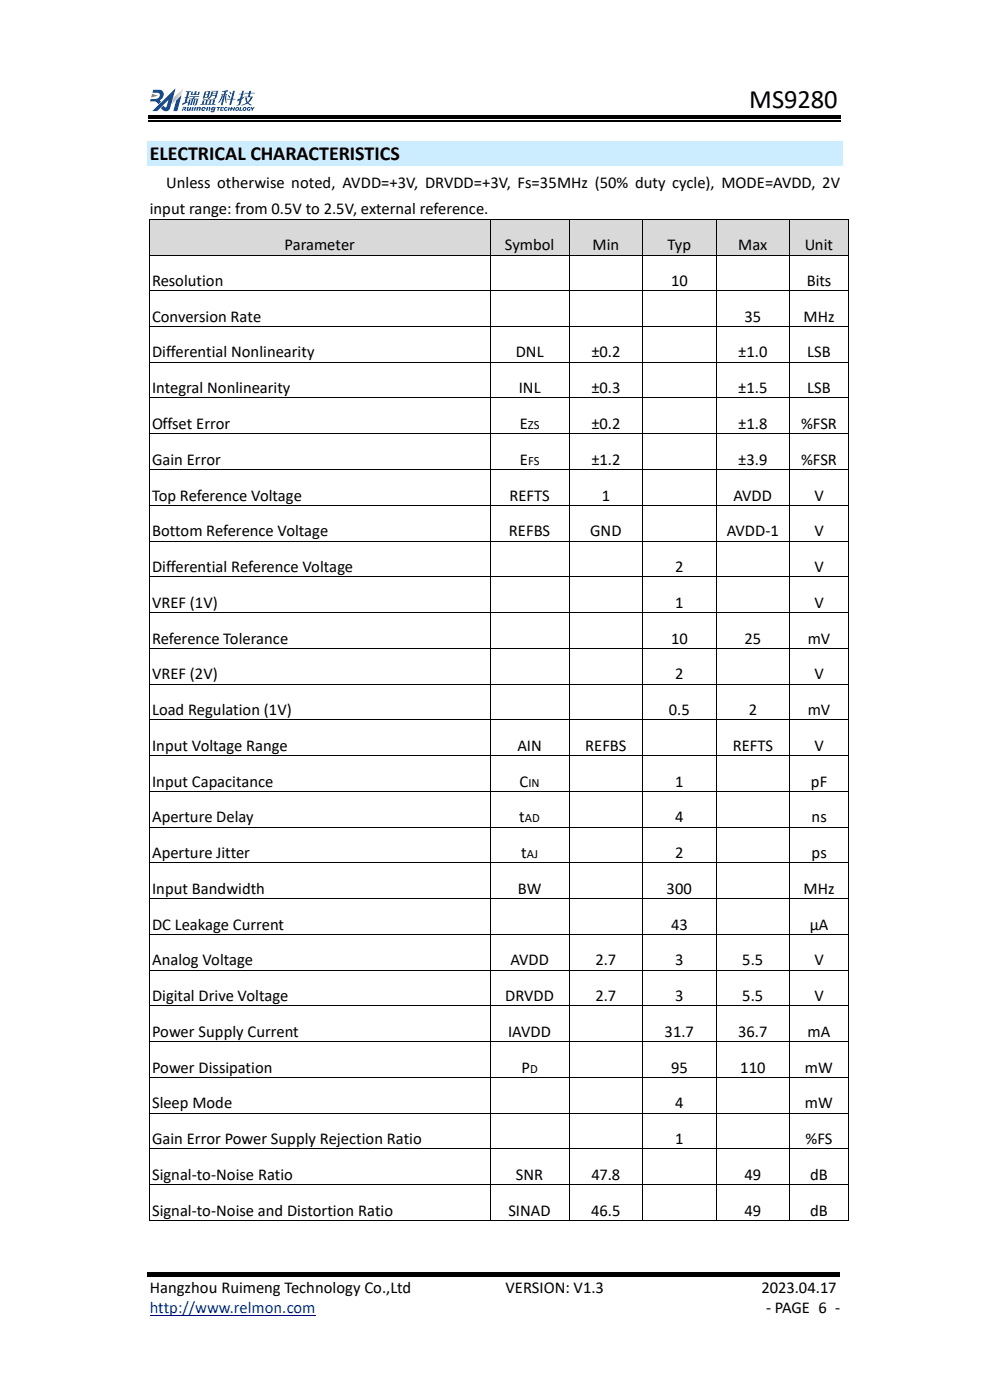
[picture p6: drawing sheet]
<svg xmlns="http://www.w3.org/2000/svg" width="210mm" height="297mm" viewBox="0 0 210 297" stroke-linecap="round" stroke-linejoin="round" font-family="sans-serif">
<path d="M31.5 25.6h49.6" fill="none" stroke="#000" stroke-width=".25"/>
<path d="M31.5 24.5h49.6v.7h-49.6z" fill-rule="evenodd" fill="#000"/>
<path d="M81.1 24.4l97.2 .1z" fill-rule="evenodd" fill="#fff"/>
<g fill="#000">
<path d="M80.8 24.5h1.3v.7h-1.3z" fill-rule="evenodd"/>
<path d="M80.8 25.5h1.3v.2h-1.3z" fill-rule="evenodd"/>
<path d="M82.1 24.5h96.2v.7h-96.2z" fill-rule="evenodd"/>
<path d="M31.2 269.9h146.8v.5h-146.8z" fill-rule="evenodd"/>
</g>
<path d="M82.1 25.6h96.2M31.2 270.8h146.8" fill="none" stroke="#000" stroke-width=".25"/>
<path d="M31.8 279.1h35.1" fill="none" stroke="#00f" stroke-width=".21"/>
<g fill="#004ea2">
<path d="M32.3 23.6l4.9-4.9-.9 3.4a1.58 1.58 0 0 1-.9 1.5 1.48 1.48 0 0 1-1.3-.7l.6-.5 .3 .3 .3 .1 .4-1.6-1.7 1.7a1.33 1.33 0 0 1-1.7 .7z" fill-rule="evenodd"/>
<path d="M32.5 19h.7a1.15 1.15 0 0 1 1.5 .8 1.15 1.15 0 0 1-.9 1.5l.4 .3-.6 .5a1.25 1.25 0 0 0-1.6-.6h-.2l.2-.5h.7a.84 .84 0 0 0 .9-.3 .84 .84 0 0 0 .1-1h-1.4z" fill-rule="evenodd"/>
<path d="M37.4 21.3l1.1-1.1-.9 3.4h-.8z" fill-rule="evenodd"/>
<path d="M52 19.7h.8l.1-.4h.4l-.1 .4h.8l-.2 .1a.55 .55 0 0 0-.7 0 .55 .55 0 0 0-.1 .7h.7l-1 1.3 .7 .5-.1 .1-.8-.4-1.3 .4v-.2l1.1-.4-.3-1.1h.4l.1 .9 .7-1h-1.3v-.1a.56 .56 0 0 0 .7 0 .56 .56 0 0 0 .2-.7h-.9z" fill-rule="evenodd"/>
<path d="M51.4 19.3h.4l-.2 .6 .4 .1a.68 .68 0 0 0-.6 .7l.4-.1-.1 .2a.88 .88 0 0 0-.6 1 .56 .56 0 0 1-.9 .5l.3-.1 .3-1-.5 .3a.6 .6 0 0 1 .6-.7l.3-.8h-.5l.1-.1a.49 .49 0 0 0 .5-.1 .49 .49 0 0 0 .1-.5z" fill-rule="evenodd"/>
<path d="M44.9 21.3l-.3 .8h.4l.2-.9zM44.1 21.3l-.2 .8h.4l.2-.9zM43.1 21.1h2.5l-.2 1h.3v.1h-3.2l.3-.1 .2-.8h.4l-.2 .8h.3l.3-.9h-.8z" fill-rule="evenodd"/>
<path d="M45.1 19.9l-.1 .3h.7l.1-.4zM44.9 19.3h1.4l-.4 1.5-.4 .2-.3-.1a.47 .47 0 0 0 .4-.6h-.6l-.6 .6-.2 .1-.1-.1 .4-.4 .4-1h.3v.2a.41 .41 0 0 0 .5 .1 .41 .41 0 0 0 .2-.4h-1z" fill-rule="evenodd"/>
<path d="M43.6 20.1l-.2 .5h.5l.2-.6zM43.4 19.3h1.2l-.4 1.4h-.8v.2h-.4l.4-1.4h.3l-.1 .4a.41 .41 0 0 0 .5 0 .41 .41 0 0 0 .1-.5h-.8z" fill-rule="evenodd"/>
</g>
<path d="M32.3 19.9l1.2 .4-1.4 .4z" fill-rule="evenodd" fill="#ec661b"/>
<g fill="#004ea2">
<path d="M40.2 20.5l2.1-.1-.1 .2h-.7l-.5 .3h1.1l-.1 .1a1.36 1.36 0 0 1-.6 1.4l-.2-.1 .2-.1 .3-1.2-.2 .1-.3 1.2h-.3l.2-1.3-.4 1.3h-.4l.4-1.3h-.6l.1-.1a.68 .68 0 0 0 .9-.3h-.9z" fill-rule="evenodd"/>
<path d="M39.4 19.3h1.1l-.3 .2-.3 1.1h.2l-.3 .2-.2 .8 .3-.1v.2l-1.3 .6a.52 .52 0 0 1 .6-.6l.2-1h-.3l.1-.1h.3l.3-1.1h-.4z" fill-rule="evenodd"/>
<path d="M40.7 19.4h.3l-.2 .6h.3l.3-.6h.3l-.1 .6a.39 .39 0 0 0 .4-.1 .39 .39 0 0 0 .1-.4h.3l-.2 .6h-1.7z" fill-rule="evenodd"/>
<path d="M40.1 21.1h.4l-.4 1.3h-.3z" fill-rule="evenodd"/>
<path d="M45.1 23.1a.16 .16 0 0 0 .3 0 .16 .16 0 0 0-.3 0zM44.9 22.8l.9-.1a.93 .93 0 0 1-1 1.1l-.1-.3 .4 .1 .2-.2a.31 .31 0 0 1-.5 0 .31 .31 0 0 1 0-.5z" fill-rule="evenodd"/>
<path d="M41.7 22.8h.4a.28 .28 0 0 1 .5 0 .28 .28 0 0 1-.1 .4l-.1 .3h-.3l.1-.6-.3 .6h-.3z" fill-rule="evenodd"/>
<path d="M39.7 22.7h.4l-.1 .6 .3-.6h.3l-.2 .8h-.3v-.1a.3 .3 0 0 1-.4 .1 .3 .3 0 0 1 0-.5z" fill-rule="evenodd"/>
<path d="M42.9 22.8h.7v.3l-.6 .1 .3-.2-.1-.1-.2 .3 .1 .1h.5a.43 .43 0 0 1-.7 .2 .43 .43 0 0 1 0-.7z" fill-rule="evenodd"/>
<path d="M38.8 22.7l.7 .1-.1 .3-.1 .1 .2 .3h-.3l-.2-.3-.4 .3a.48 .48 0 0 1 .2-.5 .48 .48 0 0 1 .5 0l-.6-.1z" fill-rule="evenodd"/>
<path d="M48.5 22.7h.2v.3h.1l.2-.3h.3l-.2 .8h-.3l.1-.3h-.1h-.2v.3h-.3z" fill-rule="evenodd"/>
<path d="M50.1 23.1a.21 .21 0 0 0 .4 0 .21 .21 0 0 0-.4 0zM49.9 23.1a.43 .43 0 0 1 .8 0 .43 .43 0 0 1-.8 0z" fill-rule="evenodd"/>
<path d="M51.7 23.1a.21 .21 0 0 0 .4 0 .21 .21 0 0 0-.4 0zM51.4 23.1a.45 .45 0 0 1 .9 0 .45 .45 0 0 1-.9 0z" fill-rule="evenodd"/>
<path d="M52.4 22.9l.3-.2 .4 .1 .1 .2-.5-.1v.4l.2-.1h-.3l.6-.2a.41 .41 0 0 1-.5 .5 .41 .41 0 0 1-.3-.6z" fill-rule="evenodd"/>
<path d="M46.9 22.7h.6v.2a.28 .28 0 0 0-.4 0 .28 .28 0 0 0-.1 .3l.5-.2-.1 .2h-.4v.1h.4l-.1 .2h-.6z" fill-rule="evenodd"/>
<path d="M47.6 22.9l.5-.2 .2 .3-.4-.1-.1 .3 .1 .1 .4-.1a.39 .39 0 0 1-.6 .3 .39 .39 0 0 1-.1-.6z" fill-rule="evenodd"/>
<path d="M53.2 22.7h.2l.2 .3 .2-.3h.2l-.4 .8h-.3l.1-.3z" fill-rule="evenodd"/>
<path d="M46 22.7h.8l-.1 .2h-.2l-.2 .6h-.2l.1-.6h-.2z" fill-rule="evenodd"/>
<path d="M49.3 22.7l.2 .5 .1-.5h.3l-.3 .8a.36 .36 0 0 1-.3-.5z" fill-rule="evenodd"/>
<path d="M50.9 22.7h.3l-.2 .6h.4v.2h-.7z" fill-rule="evenodd"/>
<path d="M44.3 22.8h.3a.52 .52 0 0 1-.4 .7z" fill-rule="evenodd"/>
<path d="M40.8 22.7h.3l-.2 .8h-.3z" fill-rule="evenodd"/>
<path d="M43.9 22.7h.3l-.2 .8h-.3z" fill-rule="evenodd"/>
<path d="M41.3 22.7h.3l-.2 .8h-.3z" fill-rule="evenodd"/>
<path d="M47.1 19.4l1.2-.3 .1 .3a.49 .49 0 0 0-.6 .6h.5l-.1 .1h-.4l-.6 2.2h-.4l.6-2.2h-.5l.1-.1a.39 .39 0 0 0 .5 0 .39 .39 0 0 0 0-.5h-.4z" fill-rule="evenodd"/>
<path d="M49.5 19.3h.3l-.4 1.7h.5v.1a.57 .57 0 0 0-.7 .6l-.2 .6h-.4l.4-1.2h-.9v-.1h.9z" fill-rule="evenodd"/>
<path d="M47 20.2h.3l-.4 1a.61 .61 0 0 1-.6 .6z" fill-rule="evenodd"/>
<path d="M47.8 20.2h.3v1.7h-.2l-.1-.8z" fill-rule="evenodd"/>
<path d="M48.4 20.3l.1-.1 .4 .4-.2 .2z" fill-rule="evenodd"/>
<path d="M48.7 19.4l.4 .4-.2 .2-.3-.5z" fill-rule="evenodd"/>
</g>
<g fill="#ec661b">
<path d="M36.8 20.8l2.1-2.1-2.1 2.2z" fill-rule="evenodd"/>
<path d="M36.7 21.1l2.1-2.1-2.1 2.2z" fill-rule="evenodd"/>
<path d="M36.7 21.4l2-2.1-2.1 2.2z" fill-rule="evenodd"/>
<path d="M36.6 21.6l2.1-2-2.2 2.2z" fill-rule="evenodd"/>
<path d="M36.5 21.9l2.1-2-2.1 2.2z" fill-rule="evenodd"/>
</g>
<path d="M31.3 30h147.5v5.1h-147.5z" fill-rule="evenodd" fill="#ccecff"/>
<g fill="#d9d9d9">
<path d="M31.8 46.6h72.1v7.4h-72.1z" fill-rule="evenodd"/>
<path d="M32.3 46.6h71.2v7.4h-71.2z" fill-rule="evenodd"/>
<path d="M104 46.6h16.7v7.4h-16.7z" fill-rule="evenodd"/>
<path d="M104.5 46.6h15.8v7.4h-15.8z" fill-rule="evenodd"/>
<path d="M120.8 46.6h15.5v7.4h-15.5z" fill-rule="evenodd"/>
<path d="M121.3 46.6h14.5v7.4h-14.5z" fill-rule="evenodd"/>
<path d="M136.3 46.6h15.5v7.4h-15.5z" fill-rule="evenodd"/>
<path d="M136.8 46.6h14.6v7.4h-14.6z" fill-rule="evenodd"/>
<path d="M151.9 46.6h15.6v7.4h-15.6z" fill-rule="evenodd"/>
<path d="M152.4 46.6h14.6v7.4h-14.6z" fill-rule="evenodd"/>
<path d="M167.5 46.6h12.5v7.4h-12.5z" fill-rule="evenodd"/>
<path d="M168 46.6h11.5v7.4h-11.5z" fill-rule="evenodd"/>
</g>
<g fill="#000">
<path d="M31.7 46.4h.1v.2h-.1z" fill-rule="evenodd"/>
<path d="M31.7 46.4h.1v.2h-.1z" fill-rule="evenodd"/>
<path d="M31.7 54h.1v.2h-.1z" fill-rule="evenodd"/>
<path d="M103.9 46.4h.2v.2h-.2z" fill-rule="evenodd"/>
<path d="M103.9 54h.2v.2h-.2z" fill-rule="evenodd"/>
<path d="M120.7 46.4h.1v.2h-.1z" fill-rule="evenodd"/>
<path d="M120.7 54h.1v.2h-.1z" fill-rule="evenodd"/>
<path d="M136.3 46.4h.1v.2h-.1z" fill-rule="evenodd"/>
<path d="M136.3 54h.1v.2h-.1z" fill-rule="evenodd"/>
<path d="M151.8 46.4h.2v.2h-.2z" fill-rule="evenodd"/>
<path d="M151.8 54h.2v.2h-.2z" fill-rule="evenodd"/>
<path d="M167.5 46.4h.1v.2h-.1z" fill-rule="evenodd"/>
<path d="M167.5 54h.1v.2h-.1z" fill-rule="evenodd"/>
<path d="M180 46.4h.1v.2h-.1z" fill-rule="evenodd"/>
<path d="M180 46.4h.1v.2h-.1z" fill-rule="evenodd"/>
<path d="M180 54h.1v.2h-.1z" fill-rule="evenodd"/>
<path d="M31.7 61.6h.1v.2h-.1z" fill-rule="evenodd"/>
<path d="M31.7 69.2h.1v.1h-.1z" fill-rule="evenodd"/>
<path d="M31.7 76.8h.1v.1h-.1z" fill-rule="evenodd"/>
<path d="M103.9 61.6h.2v.2h-.2z" fill-rule="evenodd"/>
<path d="M103.9 69.2h.2v.1h-.2z" fill-rule="evenodd"/>
<path d="M103.9 76.8h.2v.1h-.2z" fill-rule="evenodd"/>
<path d="M120.7 61.6h.1v.2h-.1z" fill-rule="evenodd"/>
<path d="M120.7 69.2h.1v.1h-.1z" fill-rule="evenodd"/>
<path d="M120.7 76.8h.1v.1h-.1z" fill-rule="evenodd"/>
<path d="M136.3 61.6h.1v.2h-.1z" fill-rule="evenodd"/>
<path d="M136.3 69.2h.1v.1h-.1z" fill-rule="evenodd"/>
<path d="M136.3 76.8h.1v.1h-.1z" fill-rule="evenodd"/>
<path d="M151.8 61.6h.2v.2h-.2z" fill-rule="evenodd"/>
<path d="M151.8 69.2h.2v.1h-.2z" fill-rule="evenodd"/>
<path d="M151.8 76.8h.2v.1h-.2z" fill-rule="evenodd"/>
<path d="M167.5 61.6h.1v.2h-.1z" fill-rule="evenodd"/>
<path d="M167.5 69.2h.1v.1h-.1z" fill-rule="evenodd"/>
<path d="M167.5 76.8h.1v.1h-.1z" fill-rule="evenodd"/>
<path d="M180 61.6h.1v.2h-.1z" fill-rule="evenodd"/>
<path d="M180 69.2h.1v.1h-.1z" fill-rule="evenodd"/>
<path d="M180 76.8h.1v.1h-.1z" fill-rule="evenodd"/>
<path d="M31.7 84.3h.1v.2h-.1z" fill-rule="evenodd"/>
<path d="M31.7 92h.1v.1h-.1z" fill-rule="evenodd"/>
<path d="M31.7 99.5h.1v.2h-.1z" fill-rule="evenodd"/>
<path d="M103.9 84.3h.2v.2h-.2z" fill-rule="evenodd"/>
<path d="M103.9 92h.2v.1h-.2z" fill-rule="evenodd"/>
<path d="M103.9 99.5h.2v.2h-.2z" fill-rule="evenodd"/>
<path d="M120.7 84.3h.1v.2h-.1z" fill-rule="evenodd"/>
<path d="M120.7 92h.1v.1h-.1z" fill-rule="evenodd"/>
<path d="M120.7 99.5h.1v.2h-.1z" fill-rule="evenodd"/>
<path d="M136.3 84.3h.1v.2h-.1z" fill-rule="evenodd"/>
<path d="M136.3 92h.1v.1h-.1z" fill-rule="evenodd"/>
<path d="M136.3 99.5h.1v.2h-.1z" fill-rule="evenodd"/>
<path d="M151.8 84.3h.2v.2h-.2z" fill-rule="evenodd"/>
<path d="M151.8 92h.2v.1h-.2z" fill-rule="evenodd"/>
<path d="M151.8 99.5h.2v.2h-.2z" fill-rule="evenodd"/>
<path d="M167.5 84.3h.1v.2h-.1z" fill-rule="evenodd"/>
<path d="M167.5 92h.1v.1h-.1z" fill-rule="evenodd"/>
<path d="M167.5 99.5h.1v.2h-.1z" fill-rule="evenodd"/>
<path d="M180 84.3h.1v.2h-.1z" fill-rule="evenodd"/>
<path d="M180 92h.1v.1h-.1z" fill-rule="evenodd"/>
<path d="M180 99.5h.1v.2h-.1z" fill-rule="evenodd"/>
<path d="M31.7 107.1h.1v.2h-.1z" fill-rule="evenodd"/>
<path d="M31.7 114.7h.1v.2h-.1z" fill-rule="evenodd"/>
<path d="M103.9 107.1h.2v.2h-.2z" fill-rule="evenodd"/>
<path d="M103.9 114.7h.2v.2h-.2z" fill-rule="evenodd"/>
<path d="M120.7 107.1h.1v.2h-.1z" fill-rule="evenodd"/>
<path d="M120.7 114.7h.1v.2h-.1z" fill-rule="evenodd"/>
<path d="M136.3 107.1h.1v.2h-.1z" fill-rule="evenodd"/>
<path d="M136.3 114.7h.1v.2h-.1z" fill-rule="evenodd"/>
<path d="M151.8 107.1h.2v.2h-.2z" fill-rule="evenodd"/>
<path d="M151.8 114.7h.2v.2h-.2z" fill-rule="evenodd"/>
<path d="M167.5 107.1h.1v.2h-.1z" fill-rule="evenodd"/>
<path d="M167.5 114.7h.1v.2h-.1z" fill-rule="evenodd"/>
<path d="M180 107.1h.1v.2h-.1z" fill-rule="evenodd"/>
<path d="M180 114.7h.1v.2h-.1z" fill-rule="evenodd"/>
<path d="M31.7 122.3h.1v.1h-.1z" fill-rule="evenodd"/>
<path d="M31.7 129.9h.1v.1h-.1z" fill-rule="evenodd"/>
<path d="M31.7 137.5h.1v.1h-.1z" fill-rule="evenodd"/>
<path d="M103.9 122.3h.2v.1h-.2z" fill-rule="evenodd"/>
<path d="M103.9 129.9h.2v.1h-.2z" fill-rule="evenodd"/>
<path d="M103.9 137.5h.2v.1h-.2z" fill-rule="evenodd"/>
<path d="M120.7 122.3h.1v.1h-.1z" fill-rule="evenodd"/>
<path d="M120.7 129.9h.1v.1h-.1z" fill-rule="evenodd"/>
<path d="M120.7 137.5h.1v.1h-.1z" fill-rule="evenodd"/>
<path d="M136.3 122.3h.1v.1h-.1z" fill-rule="evenodd"/>
<path d="M136.3 129.9h.1v.1h-.1z" fill-rule="evenodd"/>
<path d="M136.3 137.5h.1v.1h-.1z" fill-rule="evenodd"/>
<path d="M151.8 122.3h.2v.1h-.2z" fill-rule="evenodd"/>
<path d="M151.8 129.9h.2v.1h-.2z" fill-rule="evenodd"/>
<path d="M151.8 137.5h.2v.1h-.2z" fill-rule="evenodd"/>
<path d="M167.5 122.3h.1v.1h-.1z" fill-rule="evenodd"/>
<path d="M167.5 129.9h.1v.1h-.1z" fill-rule="evenodd"/>
<path d="M167.5 137.5h.1v.1h-.1z" fill-rule="evenodd"/>
<path d="M180 122.3h.1v.1h-.1z" fill-rule="evenodd"/>
<path d="M180 129.9h.1v.1h-.1z" fill-rule="evenodd"/>
<path d="M180 137.5h.1v.1h-.1z" fill-rule="evenodd"/>
<path d="M31.7 145.1h.1v.1h-.1z" fill-rule="evenodd"/>
<path d="M31.7 152.6h.1v.2h-.1z" fill-rule="evenodd"/>
<path d="M103.9 145.1h.2v.1h-.2z" fill-rule="evenodd"/>
<path d="M103.9 152.6h.2v.2h-.2z" fill-rule="evenodd"/>
<path d="M120.7 145.1h.1v.1h-.1z" fill-rule="evenodd"/>
<path d="M120.7 152.6h.1v.2h-.1z" fill-rule="evenodd"/>
<path d="M136.3 145.1h.1v.1h-.1z" fill-rule="evenodd"/>
<path d="M136.3 152.6h.1v.2h-.1z" fill-rule="evenodd"/>
<path d="M151.8 145.1h.2v.1h-.2z" fill-rule="evenodd"/>
<path d="M151.8 152.6h.2v.2h-.2z" fill-rule="evenodd"/>
<path d="M167.5 145.1h.1v.1h-.1z" fill-rule="evenodd"/>
<path d="M167.5 152.6h.1v.2h-.1z" fill-rule="evenodd"/>
<path d="M180 145.1h.1v.1h-.1z" fill-rule="evenodd"/>
<path d="M180 152.6h.1v.2h-.1z" fill-rule="evenodd"/>
<path d="M31.7 160.2h.1v.2h-.1z" fill-rule="evenodd"/>
<path d="M31.7 167.8h.1v.2h-.1z" fill-rule="evenodd"/>
<path d="M31.7 175.4h.1v.1h-.1z" fill-rule="evenodd"/>
<path d="M103.9 160.2h.2v.2h-.2z" fill-rule="evenodd"/>
<path d="M103.9 167.8h.2v.2h-.2z" fill-rule="evenodd"/>
<path d="M103.9 175.4h.2v.1h-.2z" fill-rule="evenodd"/>
<path d="M120.7 160.2h.1v.2h-.1z" fill-rule="evenodd"/>
<path d="M120.7 167.8h.1v.2h-.1z" fill-rule="evenodd"/>
<path d="M120.7 175.4h.1v.1h-.1z" fill-rule="evenodd"/>
<path d="M136.3 160.2h.1v.2h-.1z" fill-rule="evenodd"/>
<path d="M136.3 167.8h.1v.2h-.1z" fill-rule="evenodd"/>
<path d="M136.3 175.4h.1v.1h-.1z" fill-rule="evenodd"/>
<path d="M151.8 160.2h.2v.2h-.2z" fill-rule="evenodd"/>
<path d="M151.8 167.8h.2v.2h-.2z" fill-rule="evenodd"/>
<path d="M151.8 175.4h.2v.1h-.2z" fill-rule="evenodd"/>
<path d="M167.5 160.2h.1v.2h-.1z" fill-rule="evenodd"/>
<path d="M167.5 167.8h.1v.2h-.1z" fill-rule="evenodd"/>
<path d="M167.5 175.4h.1v.1h-.1z" fill-rule="evenodd"/>
<path d="M180 160.2h.1v.2h-.1z" fill-rule="evenodd"/>
<path d="M180 167.8h.1v.2h-.1z" fill-rule="evenodd"/>
<path d="M180 175.4h.1v.1h-.1z" fill-rule="evenodd"/>
<path d="M31.7 183h.1v.2h-.1z" fill-rule="evenodd"/>
<path d="M31.7 190.6h.1v.1h-.1z" fill-rule="evenodd"/>
<path d="M31.7 198.2h.1v.1h-.1z" fill-rule="evenodd"/>
<path d="M103.9 183h.2v.2h-.2z" fill-rule="evenodd"/>
<path d="M103.9 190.6h.2v.1h-.2z" fill-rule="evenodd"/>
<path d="M103.9 198.2h.2v.1h-.2z" fill-rule="evenodd"/>
<path d="M120.7 183h.1v.2h-.1z" fill-rule="evenodd"/>
<path d="M120.7 190.6h.1v.1h-.1z" fill-rule="evenodd"/>
<path d="M120.7 198.2h.1v.1h-.1z" fill-rule="evenodd"/>
<path d="M136.3 183h.1v.2h-.1z" fill-rule="evenodd"/>
<path d="M136.3 190.6h.1v.1h-.1z" fill-rule="evenodd"/>
<path d="M136.3 198.2h.1v.1h-.1z" fill-rule="evenodd"/>
<path d="M151.8 183h.2v.2h-.2z" fill-rule="evenodd"/>
<path d="M151.8 190.6h.2v.1h-.2z" fill-rule="evenodd"/>
<path d="M151.8 198.2h.2v.1h-.2z" fill-rule="evenodd"/>
<path d="M167.5 183h.1v.2h-.1z" fill-rule="evenodd"/>
<path d="M167.5 190.6h.1v.1h-.1z" fill-rule="evenodd"/>
<path d="M167.5 198.2h.1v.1h-.1z" fill-rule="evenodd"/>
<path d="M180 183h.1v.2h-.1z" fill-rule="evenodd"/>
<path d="M180 190.6h.1v.1h-.1z" fill-rule="evenodd"/>
<path d="M180 198.2h.1v.1h-.1z" fill-rule="evenodd"/>
<path d="M31.7 205.7h.1v.2h-.1z" fill-rule="evenodd"/>
<path d="M31.7 213.3h.1v.2h-.1z" fill-rule="evenodd"/>
<path d="M103.9 205.7h.2v.2h-.2z" fill-rule="evenodd"/>
<path d="M103.9 213.3h.2v.2h-.2z" fill-rule="evenodd"/>
<path d="M120.7 205.7h.1v.2h-.1z" fill-rule="evenodd"/>
<path d="M120.7 213.3h.1v.2h-.1z" fill-rule="evenodd"/>
<path d="M136.3 205.7h.1v.2h-.1z" fill-rule="evenodd"/>
<path d="M136.3 213.3h.1v.2h-.1z" fill-rule="evenodd"/>
<path d="M151.8 205.7h.2v.2h-.2z" fill-rule="evenodd"/>
<path d="M151.8 213.3h.2v.2h-.2z" fill-rule="evenodd"/>
<path d="M167.5 205.7h.1v.2h-.1z" fill-rule="evenodd"/>
<path d="M167.5 213.3h.1v.2h-.1z" fill-rule="evenodd"/>
<path d="M180 205.7h.1v.2h-.1z" fill-rule="evenodd"/>
<path d="M180 213.3h.1v.2h-.1z" fill-rule="evenodd"/>
<path d="M31.7 220.9h.1v.2h-.1z" fill-rule="evenodd"/>
<path d="M31.7 228.5h.1v.2h-.1z" fill-rule="evenodd"/>
<path d="M31.7 236.1h.1v.2h-.1z" fill-rule="evenodd"/>
<path d="M103.9 220.9h.2v.2h-.2z" fill-rule="evenodd"/>
<path d="M103.9 228.5h.2v.2h-.2z" fill-rule="evenodd"/>
<path d="M103.9 236.1h.2v.2h-.2z" fill-rule="evenodd"/>
<path d="M120.7 220.9h.1v.2h-.1z" fill-rule="evenodd"/>
<path d="M120.7 228.5h.1v.2h-.1z" fill-rule="evenodd"/>
<path d="M120.7 236.1h.1v.2h-.1z" fill-rule="evenodd"/>
<path d="M136.3 220.9h.1v.2h-.1z" fill-rule="evenodd"/>
<path d="M136.3 228.5h.1v.2h-.1z" fill-rule="evenodd"/>
<path d="M136.3 236.1h.1v.2h-.1z" fill-rule="evenodd"/>
<path d="M151.8 220.9h.2v.2h-.2z" fill-rule="evenodd"/>
<path d="M151.8 228.5h.2v.2h-.2z" fill-rule="evenodd"/>
<path d="M151.8 236.1h.2v.2h-.2z" fill-rule="evenodd"/>
<path d="M167.5 220.9h.1v.2h-.1z" fill-rule="evenodd"/>
<path d="M167.5 228.5h.1v.2h-.1z" fill-rule="evenodd"/>
<path d="M167.5 236.1h.1v.2h-.1z" fill-rule="evenodd"/>
<path d="M180 220.9h.1v.2h-.1z" fill-rule="evenodd"/>
<path d="M180 228.5h.1v.2h-.1z" fill-rule="evenodd"/>
<path d="M180 236.1h.1v.2h-.1z" fill-rule="evenodd"/>
<path d="M31.7 243.7h.1v.1h-.1z" fill-rule="evenodd"/>
<path d="M31.7 251.2h.1v.2h-.1z" fill-rule="evenodd"/>
<path d="M31.7 258.8h.1v.2h-.1z" fill-rule="evenodd"/>
<path d="M31.7 258.8h.1v.2h-.1z" fill-rule="evenodd"/>
<path d="M103.9 243.7h.2v.1h-.2z" fill-rule="evenodd"/>
<path d="M103.9 251.2h.2v.2h-.2z" fill-rule="evenodd"/>
<path d="M103.9 258.8h.2v.2h-.2z" fill-rule="evenodd"/>
<path d="M120.7 243.7h.1v.1h-.1z" fill-rule="evenodd"/>
<path d="M120.7 251.2h.1v.2h-.1z" fill-rule="evenodd"/>
<path d="M120.7 258.8h.1v.2h-.1z" fill-rule="evenodd"/>
<path d="M136.3 243.7h.1v.1h-.1z" fill-rule="evenodd"/>
<path d="M136.3 251.2h.1v.2h-.1z" fill-rule="evenodd"/>
<path d="M136.3 258.8h.1v.2h-.1z" fill-rule="evenodd"/>
<path d="M151.8 243.7h.2v.1h-.2z" fill-rule="evenodd"/>
<path d="M151.8 251.2h.2v.2h-.2z" fill-rule="evenodd"/>
<path d="M151.8 258.8h.2v.2h-.2z" fill-rule="evenodd"/>
<path d="M167.5 243.7h.1v.1h-.1z" fill-rule="evenodd"/>
<path d="M167.5 251.2h.1v.2h-.1z" fill-rule="evenodd"/>
<path d="M167.5 258.8h.1v.2h-.1z" fill-rule="evenodd"/>
<path d="M180 243.7h.1v.1h-.1z" fill-rule="evenodd"/>
<path d="M180 251.2h.1v.2h-.1z" fill-rule="evenodd"/>
<path d="M180 258.8h.1v.2h-.1z" fill-rule="evenodd"/>
<path d="M180 258.8h.1v.2h-.1z" fill-rule="evenodd"/>
</g>
<g fill="none" stroke="#000" stroke-width=".21">
<path d="M31.8 46.6v7.4M31.8 54.2v7.4M31.8 46.5h72.1M31.8 54.1h72.1M104 46.6v7.4M104 54.2v7.4M104.1 46.5h16.6M104.1 54.1h16.6M120.8 46.6v7.4M120.8 54.2v7.4M120.8 46.5h15.5M120.8 54.1h15.5"/>
<path d="M136.3 46.6v7.4M136.3 54.2v7.4M136.4 46.5h15.4M136.4 54.1h15.4M151.9 46.6v7.4M151.9 54.2v7.4M152 46.5h15.5M152 54.1h15.5M167.5 46.6v7.4M167.5 54.2v7.4M167.6 46.5h12.4M167.6 54.1h12.4"/>
<path d="M180 46.6v7.4M180 54.2v7.4M31.8 61.8v7.4M31.8 69.3v7.5M31.8 76.9v7.4M31.8 61.7h72.1M31.8 69.3h72.1M31.8 76.8h72.1M104 61.8v7.4M104 69.3v7.5M104 76.9v7.4M104.1 61.7h16.6"/>
<path d="M104.1 69.3h16.6M104.1 76.8h16.6M120.8 61.8v7.4M120.8 69.3v7.5M120.8 76.9v7.4M120.8 61.7h15.5M120.8 69.3h15.5M120.8 76.8h15.5M136.3 61.8v7.4M136.3 69.3v7.5M136.3 76.9v7.4M136.4 61.7h15.4"/>
<path d="M136.4 69.3h15.4M136.4 76.8h15.4M151.9 61.8v7.4M151.9 69.3v7.5M151.9 76.9v7.4M152 61.7h15.5M152 69.3h15.5M152 76.8h15.5M167.5 61.8v7.4M167.5 69.3v7.5M167.5 76.9v7.4M167.6 61.7h12.4"/>
<path d="M167.6 69.3h12.4M167.6 76.8h12.4M180 61.8v7.4M180 69.3v7.5M180 76.9v7.4M31.8 84.5v7.5M31.8 92.1v7.4M31.8 99.7v7.4M31.8 84.4h72.1M31.8 92.1h72.1M31.8 99.6h72.1M104 84.5v7.5"/>
<path d="M104 92.1v7.4M104 99.7v7.4M104.1 84.4h16.6M104.1 92.1h16.6M104.1 99.6h16.6M120.8 84.5v7.5M120.8 92.1v7.4M120.8 99.7v7.4M120.8 84.4h15.5M120.8 92.1h15.5M120.8 99.6h15.5M136.3 84.5v7.5"/>
<path d="M136.3 92.1v7.4M136.3 99.7v7.4M136.4 84.4h15.4M136.4 92.1h15.4M136.4 99.6h15.4M151.9 84.5v7.5M151.9 92.1v7.4M151.9 99.7v7.4M152 84.4h15.5M152 92.1h15.5M152 99.6h15.5M167.5 84.5v7.5"/>
<path d="M167.5 92.1v7.4M167.5 99.7v7.4M167.6 84.4h12.4M167.6 92.1h12.4M167.6 99.6h12.4M180 84.5v7.5M180 92.1v7.4M180 99.7v7.4M31.8 107.3v7.4M31.8 114.9v7.4M31.8 107.2h72.1M31.8 114.8h72.1"/>
<path d="M104 107.3v7.4M104 114.9v7.4M104.1 107.2h16.6M104.1 114.8h16.6M120.8 107.3v7.4M120.8 114.9v7.4M120.8 107.2h15.5M120.8 114.8h15.5M136.3 107.3v7.4M136.3 114.9v7.4M136.4 107.2h15.4M136.4 114.8h15.4"/>
<path d="M151.9 107.3v7.4M151.9 114.9v7.4M152 107.2h15.5M152 114.8h15.5M167.5 107.3v7.4M167.5 114.9v7.4M167.6 107.2h12.4M167.6 114.8h12.4M180 107.3v7.4M180 114.9v7.4M31.8 122.4v7.5M31.8 130v7.5"/>
<path d="M31.8 137.6v7.5M31.8 122.4h72.1M31.8 129.9h72.1M31.8 137.6h72.1M104 122.4v7.5M104 130v7.5M104 137.6v7.5M104.1 122.4h16.6M104.1 129.9h16.6M104.1 137.6h16.6M120.8 122.4v7.5M120.8 130v7.5"/>
<path d="M120.8 137.6v7.5M120.8 122.4h15.5M120.8 129.9h15.5M120.8 137.6h15.5M136.3 122.4v7.5M136.3 130v7.5M136.3 137.6v7.5M136.4 122.4h15.4M136.4 129.9h15.4M136.4 137.6h15.4M151.9 122.4v7.5M151.9 130v7.5"/>
<path d="M151.9 137.6v7.5M152 122.4h15.5M152 129.9h15.5M152 137.6h15.5M167.5 122.4v7.5M167.5 130v7.5M167.5 137.6v7.5M167.6 122.4h12.4M167.6 129.9h12.4M167.6 137.6h12.4M180 122.4v7.5M180 130v7.5"/>
<path d="M180 137.6v7.5M31.8 145.2v7.4M31.8 152.8v7.4M31.8 145.1h72.1M31.8 152.7h72.1M104 145.2v7.4M104 152.8v7.4M104.1 145.1h16.6M104.1 152.7h16.6M120.8 145.2v7.4M120.8 152.8v7.4M120.8 145.1h15.5"/>
<path d="M120.8 152.7h15.5M136.3 145.2v7.4M136.3 152.8v7.4M136.4 145.1h15.4M136.4 152.7h15.4M151.9 145.2v7.4M151.9 152.8v7.4M152 145.1h15.5M152 152.7h15.5M167.5 145.2v7.4M167.5 152.8v7.4M167.6 145.1h12.4"/>
<path d="M167.6 152.7h12.4M180 145.2v7.4M180 152.8v7.4M31.8 160.4v7.4M31.8 168v7.4M31.8 175.5v7.5M31.8 160.3h72.1M31.8 167.9h72.1M31.8 175.5h72.1M104 160.4v7.4M104 168v7.4M104 175.5v7.5"/>
<path d="M104.1 160.3h16.6M104.1 167.9h16.6M104.1 175.5h16.6M120.8 160.4v7.4M120.8 168v7.4M120.8 175.5v7.5M120.8 160.3h15.5M120.8 167.9h15.5M120.8 175.5h15.5M136.3 160.4v7.4M136.3 168v7.4M136.3 175.5v7.5"/>
<path d="M136.4 160.3h15.4M136.4 167.9h15.4M136.4 175.5h15.4M151.9 160.4v7.4M151.9 168v7.4M151.9 175.5v7.5M152 160.3h15.5M152 167.9h15.5M152 175.5h15.5M167.5 160.4v7.4M167.5 168v7.4M167.5 175.5v7.5"/>
<path d="M167.6 160.3h12.4M167.6 167.9h12.4M167.6 175.5h12.4M180 160.4v7.4M180 168v7.4M180 175.5v7.5M31.8 183.2v7.4M31.8 190.7v7.5M31.8 198.3v7.4M31.8 183.1h72.1M31.8 190.7h72.1M31.8 198.2h72.1"/>
<path d="M104 183.2v7.4M104 190.7v7.5M104 198.3v7.4M104.1 183.1h16.6M104.1 190.7h16.6M104.1 198.2h16.6M120.8 183.2v7.4M120.8 190.7v7.5M120.8 198.3v7.4M120.8 183.1h15.5M120.8 190.7h15.5M120.8 198.2h15.5"/>
<path d="M136.3 183.2v7.4M136.3 190.7v7.5M136.3 198.3v7.4M136.4 183.1h15.4M136.4 190.7h15.4M136.4 198.2h15.4M151.9 183.2v7.4M151.9 190.7v7.5M151.9 198.3v7.4M152 183.1h15.5M152 190.7h15.5M152 198.2h15.5"/>
<path d="M167.5 183.2v7.4M167.5 190.7v7.5M167.5 198.3v7.4M167.6 183.1h12.4M167.6 190.7h12.4M167.6 198.2h12.4M180 183.2v7.4M180 190.7v7.5M180 198.3v7.4M31.8 205.9v7.4M31.8 213.5v7.4M31.8 205.8h72.1"/>
<path d="M31.8 213.4h72.1M104 205.9v7.4M104 213.5v7.4M104.1 205.8h16.6M104.1 213.4h16.6M120.8 205.9v7.4M120.8 213.5v7.4M120.8 205.8h15.5M120.8 213.4h15.5M136.3 205.9v7.4M136.3 213.5v7.4M136.4 205.8h15.4"/>
<path d="M136.4 213.4h15.4M151.9 205.9v7.4M151.9 213.5v7.4M152 205.8h15.5M152 213.4h15.5M167.5 205.9v7.4M167.5 213.5v7.4M167.6 205.8h12.4M167.6 213.4h12.4M180 205.9v7.4M180 213.5v7.4M31.8 221.1v7.4"/>
<path d="M31.8 228.7v7.4M31.8 236.3v7.4M31.8 221h72.1M31.8 228.6h72.1M31.8 236.2h72.1M104 221.1v7.4M104 228.7v7.4M104 236.3v7.4M104.1 221h16.6M104.1 228.6h16.6M104.1 236.2h16.6M120.8 221.1v7.4"/>
<path d="M120.8 228.7v7.4M120.8 236.3v7.4M120.8 221h15.5M120.8 228.6h15.5M120.8 236.2h15.5M136.3 221.1v7.4M136.3 228.7v7.4M136.3 236.3v7.4M136.4 221h15.4M136.4 228.6h15.4M136.4 236.2h15.4M151.9 221.1v7.4"/>
<path d="M151.9 228.7v7.4M151.9 236.3v7.4M152 221h15.5M152 228.6h15.5M152 236.2h15.5M167.5 221.1v7.4M167.5 228.7v7.4M167.5 236.3v7.4M167.6 221h12.4M167.6 228.6h12.4M167.6 236.2h12.4M180 221.1v7.4"/>
<path d="M180 228.7v7.4M180 236.3v7.4M31.8 243.8v7.4M31.8 251.4v7.4M31.8 243.7h72.1M31.8 251.3h72.1M31.8 258.9h72.1M104 243.8v7.4M104 251.4v7.4M104.1 243.7h16.6M104.1 251.3h16.6M104.1 258.9h16.6"/>
<path d="M120.8 243.8v7.4M120.8 251.4v7.4M120.8 243.7h15.5M120.8 251.3h15.5M120.8 258.9h15.5M136.3 243.8v7.4M136.3 251.4v7.4M136.4 243.7h15.4M136.4 251.3h15.4M136.4 258.9h15.4M151.9 243.8v7.4M151.9 251.4v7.4"/>
<path d="M152 243.7h15.5M152 251.3h15.5M152 258.9h15.5M167.5 243.8v7.4M167.5 251.4v7.4M167.6 243.7h12.4M167.6 251.3h12.4M167.6 258.9h12.4M180 243.8v7.4M180 251.4v7.4"/>
</g>
<text font-size="5.6" x="159" y="22.9">MS9280</text>
<text font-size="4.2" x="31.8" y="34">ELECTRICAL CHARACTERISTICS</text>
<g font-size="3.5">
<text x="35.3" y="39.8">Unless otherwise noted, AVDD=+3V, DRVDD=+3V, Fs=35MHz (50% duty cycle), MODE=AVDD, 2V</text>
<text x="31.8" y="45.5">input range: from 0.5V to 2.5V, external reference.</text>
<text x="60.4" y="53.1">Parameter</text>
<text x="107.1" y="53.1">Symbol</text>
<text x="125.7" y="53.1">Min</text>
<text x="141.6" y="53.1">Typ</text>
<text x="156.6" y="53.1">Max</text>
<text x="170.8" y="53.1">Unit</text>
<text x="32.3" y="60.7">Resolution</text>
<text x="142.3" y="60.7">10</text>
<text x="171.1" y="60.7">Bits</text>
<text x="32.3" y="68.2">Conversion Rate</text>
<text x="157.9" y="68.2">35</text>
<text x="170.5" y="68.2">MHz</text>
<text x="32.3" y="75.8">Differential Nonlinearity</text>
<text x="109.4" y="75.8">DNL</text>
<text x="125.5" y="75.8">±0.2</text>
<text x="156.6" y="75.8">±1.0</text>
<text x="171.2" y="75.8">LSB</text>
<text x="32.3" y="83.4">Integral Nonlinearity</text>
<text x="110" y="83.4">INL</text>
<text x="125.5" y="83.4">±0.3</text>
<text x="156.6" y="83.4">±1.5</text>
<text x="171.2" y="83.4">LSB</text>
<text x="32.3" y="91">Offset Error</text>
<text x="110.3" y="91">E</text>
<text x="125.5" y="91">±0.2</text>
<text x="156.6" y="91">±1.8</text>
<text x="170" y="91">%FSR</text>
<text x="32.3" y="98.6">Gain Error</text>
<text x="110.3" y="98.6">E</text>
<text x="125.5" y="98.6">±1.2</text>
<text x="156.6" y="98.6">±3.9</text>
<text x="170" y="98.6">%FSR</text>
<text x="32.3" y="106.2">Top Reference Voltage</text>
<text x="108.1" y="106.2">REFTS</text>
<text x="127.7" y="106.2">1</text>
<text x="155.6" y="106.2">AVDD</text>
<text x="172.8" y="106.2">V</text>
<text x="32.3" y="113.8">Bottom Reference Voltage</text>
<text x="108" y="113.8">REFBS</text>
<text x="125.2" y="113.8">GND</text>
<text x="154.2" y="113.8">AVDD-1</text>
<text x="172.8" y="113.8">V</text>
<text x="32.3" y="121.3">Differential Reference Voltage</text>
<text x="143.2" y="121.3">2</text>
<text x="172.8" y="121.3">V</text>
<text x="32.3" y="128.9">VREF (1V)</text>
<text x="143.2" y="128.9">1</text>
<text x="172.8" y="128.9">V</text>
<text x="32.3" y="136.5">Reference Tolerance</text>
<text x="142.3" y="136.5">10</text>
<text x="157.9" y="136.5">25</text>
<text x="171.4" y="136.5">mV</text>
<text x="32.3" y="144.1">VREF (2V)</text>
<text x="143.2" y="144.1">2</text>
<text x="172.8" y="144.1">V</text>
<text x="32.3" y="151.7">Load Regulation (1V)</text>
<text x="141.9" y="151.7">0.5</text>
<text x="158.8" y="151.7">2</text>
<text x="171.4" y="151.7">mV</text>
<text x="32.3" y="159.3">Input Voltage Range</text>
<text x="109.7" y="159.3">AIN</text>
<text x="124.1" y="159.3">REFBS</text>
<text x="155.4" y="159.3">REFTS</text>
<text x="172.8" y="159.3">V</text>
<text x="32.3" y="166.9">Input Capacitance</text>
<text x="110.2" y="166.9">C</text>
<text x="143.2" y="166.9">1</text>
<text x="172" y="166.9">pF</text>
<text x="32.3" y="174.4">Aperture Delay</text>
<text x="110.2" y="174.4">t</text>
<text x="143.2" y="174.4">4</text>
<text x="172.2" y="174.4">ns</text>
<text x="32.3" y="182.1">Aperture Jitter</text>
<text x="110.5" y="182.1">t</text>
<text x="143.2" y="182.1">2</text>
<text x="172.2" y="182.1">ps</text>
<text x="32.3" y="189.6">Input Bandwidth</text>
<text x="109.9" y="189.6">BW</text>
<text x="141.4" y="189.6">300</text>
<text x="170.5" y="189.6">MHz</text>
<text x="32.3" y="197.2">DC Leakage Current</text>
<text x="142.3" y="197.2">43</text>
<text x="171.8" y="197.2">μA</text>
<text x="32.3" y="204.8">Analog Voltage</text>
<text x="108.3" y="204.8">AVDD</text>
<text x="126.3" y="204.8">2.7</text>
<text x="143.2" y="204.8">3</text>
<text x="157.5" y="204.8">5.5</text>
<text x="172.8" y="204.8">V</text>
<text x="32.3" y="212.4">Digital Drive Voltage</text>
<text x="107.2" y="212.4">DRVDD</text>
<text x="126.3" y="212.4">2.7</text>
<text x="143.2" y="212.4">3</text>
<text x="157.5" y="212.4">5.5</text>
<text x="172.8" y="212.4">V</text>
<text x="32.3" y="220">Power Supply Current</text>
<text x="107.8" y="220">IAVDD</text>
<text x="141" y="220">31.7</text>
<text x="156.6" y="220">36.7</text>
<text x="171.3" y="220">mA</text>
<text x="32.3" y="227.6">Power Dissipation</text>
<text x="110.6" y="227.6">P</text>
<text x="142.3" y="227.6">95</text>
<text x="157" y="227.6">110</text>
<text x="170.8" y="227.6">mW</text>
<text x="32.3" y="235.2">Sleep Mode</text>
<text x="143.2" y="235.2">4</text>
<text x="170.8" y="235.2">mW</text>
<text x="32.3" y="242.7">Gain Error Power Supply Rejection Ratio</text>
<text x="143.2" y="242.7">1</text>
<text x="170.9" y="242.7">%FS</text>
<text x="32.3" y="250.3">Signal-to-Noise Ratio</text>
<text x="109.4" y="250.3">SNR</text>
<text x="125.5" y="250.3">47.8</text>
<text x="157.9" y="250.3">49</text>
<text x="171.9" y="250.3">dB</text>
<text x="32.3" y="257.9">Signal-to-Noise and Distortion Ratio</text>
<text x="107.8" y="257.9">SINAD</text>
<text x="125.4" y="257.9">46.5</text>
<text x="157.9" y="257.9">49</text>
<text x="171.9" y="257.9">dB</text>
<text x="31.8" y="274.3">Hangzhou Ruimeng Technology Co.,Ltd</text>
<text x="107.2" y="274.3">VERSION: V1.3</text>
<text x="161.5" y="274.3">2023.04.17</text>
<text x="162.5" y="278.6">- PAGE 6 -</text>
</g>
<text font-size="3.5" fill="#00f" x="31.8" y="278.6">http://www.relmon.com</text>
<g font-size="2.7">
<text x="112" y="91">ZS</text>
<text x="112" y="98.6">FS</text>
<text x="112.1" y="166.9">IN</text>
<text x="111.4" y="174.4">AD</text>
<text x="111.7" y="182.1">AJ</text>
<text x="112.5" y="227.6">D</text>
</g>
</svg>
